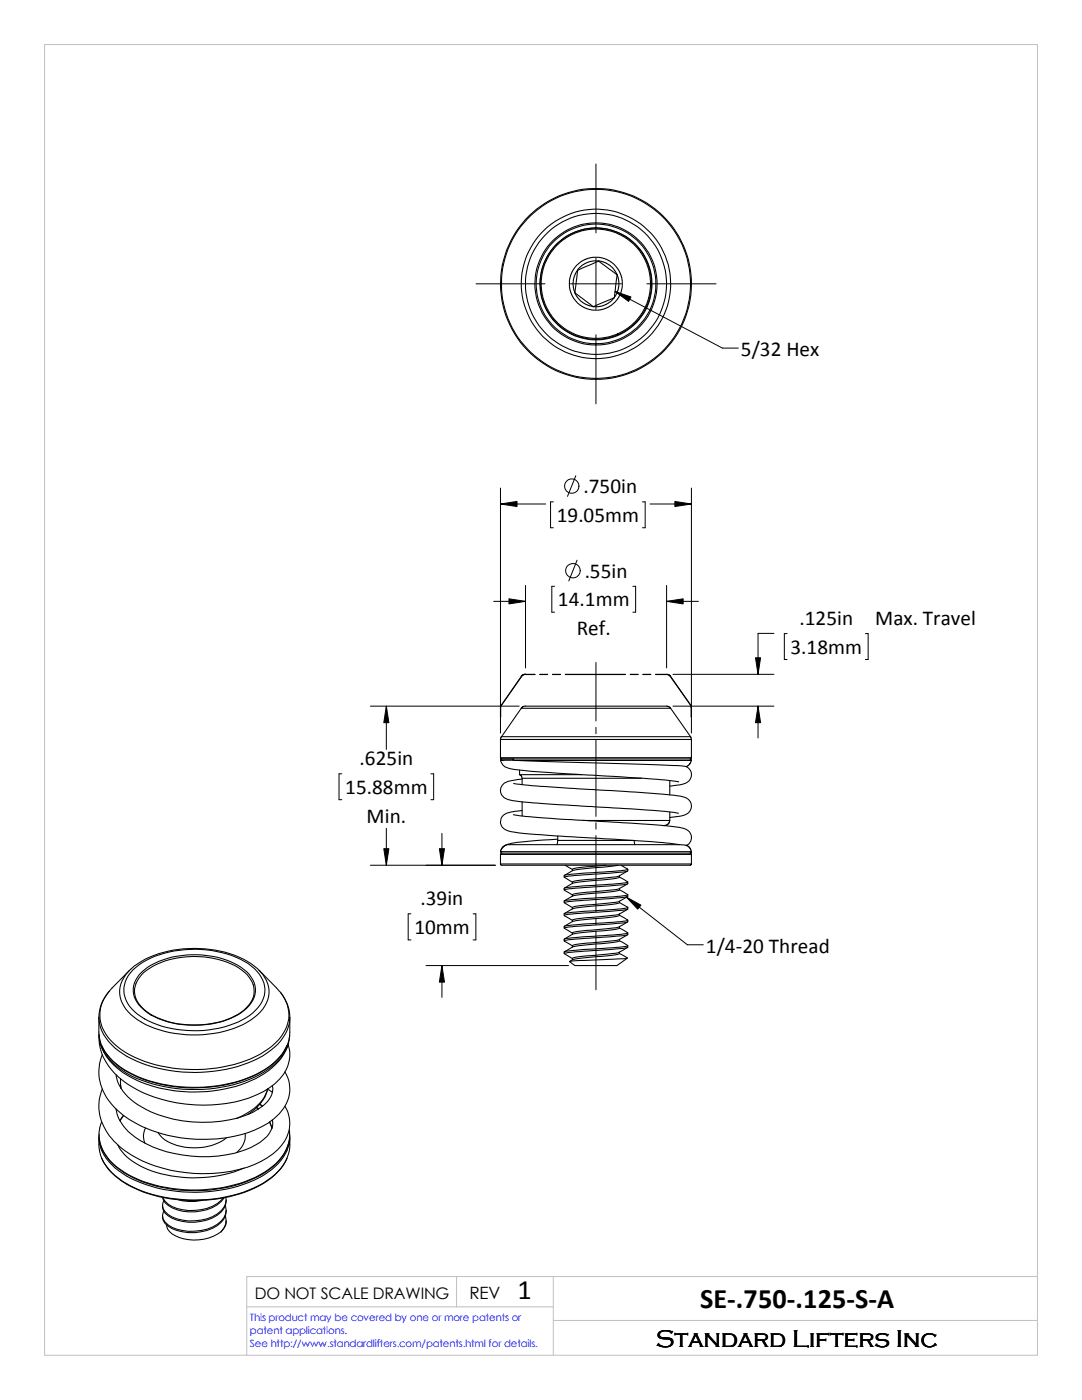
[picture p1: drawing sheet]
<svg xmlns="http://www.w3.org/2000/svg" width="216mm" height="279mm" viewBox="0 0 216 279" stroke-linecap="round" stroke-linejoin="round" font-family="sans-serif">
<path d="M8.9 8.9h198.1v261.6h-198.1zM91.1 254.8v6M110.4 254.8v15.7M207 254.8h-157.8v15.7M49.2 260.8h61.2M110.4 263.5h96.6" fill="none" stroke="#c0c0c0" stroke-width=".2"/>
<g fill="none" stroke="#000" stroke-width=".21">
<path d="M100.2 53h.1M114.7 58.5l3.7 2.7M114.7 58.5l.4 .6 .8 1 .9 .6 1.6 .5M115.3 53.9l-.6 4.6M115.3 53.9l-.5 .7-.4 1.4v1.3l.3 1.1M119.5 52.1l3.6 2.8M119.5 52.1l1.1 .3 1.2 .6 .7 .8 .6 1.1M119.5 52.1h-1.1l-1.2 .3-1 .5-1 1M119.5 52.1l-4.2 1.8M122.6 59.4l-.7 .8-.9 .5-1.1 .4-1.5 .1M122.6 59.4l-4.2 1.8M123.1 54.9l-.5 4.5"/>
<path d="M123.1 54.8l.3 1 .1 1.3-.3 1.2-.6 1.1M123.2 66.6l-1.7 .6-2 .3-2.1-.1-2.6-.6-2.1-1.2-1.4-1.1-1.6-1.9-.9-1.8-.5-1.5-.3-2 .1-2.2 .7-2.6 1.1-2.1 1.1-1.3 1.9-1.6 1.8-1 1.5-.5 2-.3 2.2 .1 2.6 .7 2.1 1.1 1.3 1.1 1.7 2 .9 1.8 .5 1.5 .3 2-.1 2.1-.7 2.6-1.1 2.1-1.1 1.4-1.4 1.2-2.2 1.3M123.2 66.8l1.5-.7 1-.7 1.4-1.3 .9-1.1 1.2-2.1 .6-2.5a9.3 9.3 0 0 0 0-3.8l-.6-2.2-.5-1-1.1-1.6-1.2-1.4-1.1-.9-1.8-1-1.7-.6-1.2-.2a9.3 9.3 0 0 0-3.7 0l-2.3 .7-.9 .4-1.6 1.1-1.4 1.2-.9 1.1-1 1.8-.6 1.8-.3 1.1a9.3 9.3 0 0 0 .1 3.7l.6 2.3 .5 .9 1.1 1.7 1.2 1.4 1.1 .8 1.8 1 1.7 .7 1.1 .2a9.3 9.3 0 0 0 3.8-.1l2.4-.7M104.9 134.5l-.4 .1-.5 .3-3.9 5.8M104.9 134.6h1.8h-1.9l-.6 .2-4.1 5.9M107.7 134.6h1.6zM110.3 134.6h1.5zM112.8 134.6h12zM125.8 134.6h1.5zM128.3 134.6h1.5zM133.8 135l4 5.7 .1 .5M133.8 135l-.5-.4h-2.4h2.4l.5 .4"/>
<path d="M99.9 151.2l.2 .3h37.6M99.9 151.2h38.1M99.9 147.6v3.6M99.9 147.6h38.1M99.9 151.8a2.32 2.32 0 0 0 2.4 1.7l3.6 .4 15.5 1a147.7 147.7 0 0 1 13.6 1.1h.4M99.9 151.8h.1M100 140.6l-.1 .3v2.1v-2.1l.2-.3M100.1 147l-.2 .6M102.3 151.7l-2.4 .1M102.3 151.7l.9 .1M102.3 151.7l.2-.2h-2.5l-.1 .2M102.5 156.3a308.8 308.8 0 0 0 22.2 1.6 74.9 74.9 0 0 1 12 1.2 1.85 1.85 0 0 1 1.3 1.9 1.85 1.85 0 0 1-1.6 1.7l-2.8 .5"/>
<path d="M103.2 151.8l30.4 .9a9.3 9.3 0 0 1 3.6 .4 1.88 1.88 0 0 1 .7 2.1 1.88 1.88 0 0 1-1.8 1.3l-2.5 .4M103.7 154.6l.3 .2 .2 .5M103.7 153.7v.9M103.7 154.6h12.3M104 141.4l.6-.5h28.6l.6 .5M104 141.4h29.8M104 141.4l-3.9 5.6M104.2 155.5h-.1a6.3 6.3 0 0 0-3.7 1 1.93 1.93 0 0 0-.3 2.1 1.93 1.93 0 0 0 1.8 1.1 280.1 280.1 0 0 0 21.7 1.6 105.8 105.8 0 0 1 11.8 1M104.2 155.3h23.8M104.2 155.3v1.3M133.6 155.8v2.8M133.8 141.4l4 5.6h-37.7"/>
<path d="M137.7 151.4l.3 .4h-34.8M137.8 147l.2 .6M137.9 151.7l-.2 .7-.8 .6M137.9 141.2v1.8l.1-1.8M138 151.2l-.3 .3M138 147.6v3.6M99.9 172.4l.2 .3h37.6l.3-.3M99.9 172.4h38.1M99.9 170.5v1.9M99.9 170.5h38.1M99.9 170h.1M99.9 170v.1l.3 .2"/>
<path d="M99.9 169.9v.1M102.4 162.6a362.5 362.5 0 0 0 24.4 1.7l7.9 .7a3.7 3.7 0 0 1 3.1 1.3 1.77 1.77 0 0 1-.9 2.5M104.2 161.8a7.8 7.8 0 0 0-3.7 .9 1.83 1.83 0 0 0-.5 1.9 1.83 1.83 0 0 0 1.5 1.3l4.4 .6 14.5 .9a148.3 148.3 0 0 1 15 1.2M104.2 160v2.9M111.3 167.5a47.1 47.1 0 0 0-10.3 1.1l-.6 .4-.3 .5M111.3 167.7l-.1 .9M111.3 167.7h15.2l.2 .9M111.3 166.8v.9M112.6 177.7l1.6 .9M112.8 172.7l1.4 .8M114.2 178.6l.1 .2-1.7 1M114.2 176v.3"/>
<path d="M114.3 176.3l-1.7 .9M114.3 173.7l-1.7 1M116.3 163.7h17.3M120.9 172.7l-1.9 .1a16.1 16.1 0 0 0-4.8 .7v.3M123.3 172.7l-9 1M123.6 175l1.7 1a10.1 10.1 0 0 1-3.9 .5l-8.3 .6-.5 .1v.4M123.6 177.6l1.7 .9a10.1 10.1 0 0 1-3.9 .5l-8.3 .7-.5 .1v.3M123.6 177.6a17.3 17.3 0 0 1-5.5 .7l-3.8 .5M123.6 175a17.3 17.3 0 0 1-5.5 .8l-3.8 .5M123.6 174.8v.2M123.6 177.3v.3M123.6 179.9v.2"/>
<path d="M123.9 172.7l1.4 .7a10.1 10.1 0 0 1-3.9 .5l-8.3 .7-.5 .1v.3M125.2 173.8l-1.9 1.1-4.3 .5a16.1 16.1 0 0 0-4.8 .6M125.2 176.4l-1.9 1.1-4.3 .4a16.1 16.1 0 0 0-4.8 .7M125.2 178.9l-1.9 1.1-4.3 .5a16.1 16.1 0 0 0-4.8 .6v.3l-1.6 .9M125.3 178.6v.3l-.9 .2-7.8 .6a11 11 0 0 0-4 .5l1.6 .9M125.3 173.5v.3l-.9 .2-7.8 .6a11 11 0 0 0-4 .5l1.6 1M125.3 176v.4l-.9 .2-7.8 .5a11 11 0 0 0-4 .5v.1M133.6 163.7l-.1 .6-.3 .3-1 .2M133.6 162.1v1.6M135.6 168.6l1.3 .1M135.6 168.6h-34.4l-1 .5-.3 .8M136.9 168.7l.7 .4 .4 .9h-38.1"/>
<path d="M137.7 170.3h-37.6l-.2 .2M137.7 170.3l.3 .2M137.9 170l-.2 .3M138 170.5v1.9M21.8 197.9a7.9 7.9 0 0 0-2.1 5.1M25.8 193.7a5.7 5.7 0 0 0 .4 8.8 18.7 18.7 0 0 0 12 4 20.4 20.4 0 0 0 12.6-3.5 5.8 5.8 0 0 0 2.4-7.3l-.7-1.2-.8-.8M25.8 193.7l-3.4 3.4a7.2 7.2 0 0 0 .3 11.2 22.4 22.4 0 0 0 13.1 5 29.1 29.1 0 0 0 16.1-2.9 10.4 10.4 0 0 0 5.7-7 7.8 7.8 0 0 0-2.4-6.3l-3.5-3.4M26.1 193.4l-.3 .3M26.1 193.4a19.1 19.1 0 0 1 13.7-4.1 17.8 17.8 0 0 1 11.9 4.4M26.5 193.5a16.9 16.9 0 0 1 11.5-4 19.5 19.5 0 0 1 12.1 3.3 5.7 5.7 0 0 1 2.4 6.5 9.4 9.4 0 0 1-5.8 5 22.4 22.4 0 0 1-17.9-1 6.8 6.8 0 0 1-4.1-6.2l.1-.6a5.8 5.8 0 0 1 1.7-3zM27.1 199.1a8.9 8.9 0 0 0 5.9 4.6 19.3 19.3 0 0 0 14.6-1.3l1.6-1.3 .8-1 .4-.8M27.1 199.1a4.9 4.9 0 0 1 2.1-5.4 17.9 17.9 0 0 1 15.2-2 9.3 9.3 0 0 1 6 4.4l.3 1.8-.3 1.4"/>
<path d="M27.8 194.5a14.2 14.2 0 0 1 9.5-3.9 16.5 16.5 0 0 1 12 3.4 4.7 4.7 0 0 1-.6 7.7 17.7 17.7 0 0 1-13.4 2.6 12.3 12.3 0 0 1-7.9-4.1 4.4 4.4 0 0 1 .4-5.7zM56 198.1a7.9 7.9 0 0 1 1.8 4.9M112.6 190.3l1.6 1M112.6 187.8l1.6 1M112.6 182.8l1.6 .9M114.3 189l-1.7 .9M114.3 186.4l-1.7 1M114.3 183.9l-1.7 1M114.3 191.5l-.7 .4 11.6-.7-2.1 1.5h-8.4l-1-.8M123.6 180.1l1.7 1M123.6 182.7l1.7 .9a10.1 10.1 0 0 1-3.9 .5l-8.3 .6-.5 .2v.3M123.6 185.2l1.7 .9a10.1 10.1 0 0 1-3.9 .5l-8.3 .7-.5 .1v.3"/>
<path d="M123.6 187.7l1.7 1a10.1 10.1 0 0 1-3.9 .5l-8.3 .6-.5 .1v.4M123.6 190.3l1.6 .9M123.6 190.3a17.3 17.3 0 0 1-5.5 .7l-3.8 .5M123.6 187.7a17.3 17.3 0 0 1-5.5 .8l-3.8 .5M123.6 185.2a17.3 17.3 0 0 1-5.5 .7l-3.8 .5M123.6 182.7a17.3 17.3 0 0 1-5.5 .7l-3.8 .5M123.6 180.1a17.3 17.3 0 0 1-5.5 .7l-3.8 .6M123.6 182.4v.3M123.6 185v.2M123.6 187.5v.2M123.6 190v.3M125.2 181.5l-1.9 1-4.3 .5a16.1 16.1 0 0 0-4.8 .6v.3"/>
<path d="M125.2 184l-1.9 1.1-4.3 .4a16.1 16.1 0 0 0-4.8 .7v.3M125.2 186.6l-1.9 1-4.3 .5a16.1 16.1 0 0 0-4.8 .6v.3M125.2 189.1l-1.9 1.1-4.3 .4a16.1 16.1 0 0 0-4.8 .7v.3M125.3 183.6v.4l-.9 .2-7.8 .5a11 11 0 0 0-4 .6l1.6 .9M125.3 188.7v.4l-.9 .2-7.8 .5a11 11 0 0 0-4 .5M125.3 186.2v.3l-.9 .2-7.8 .6a11 11 0 0 0-4 .5M125.3 181.1v.3l-.9 .3-7.8 .5a11 11 0 0 0-4 .5v.1M125.3 181.1a10.1 10.1 0 0 1-3.9 .5l-8.3 .6-.5 .1v.4M19.7 203a8.6 8.6 0 0 0 4 6.7 26.4 26.4 0 0 0 16.5 4.3 24.6 24.6 0 0 0 13.9-4.4 8.5 8.5 0 0 0 3.7-6.6M19.7 203v3a8.8 8.8 0 0 0 4.3 7 28 28 0 0 0 19.3 3.7 21.7 21.7 0 0 0 11.9-5.1 7.7 7.7 0 0 0 2.6-5.6v-3M19.8 206.4a11.1 11.1 0 0 0 5 9.5 28.7 28.7 0 0 0 23.5 3.6 14.9 14.9 0 0 0 8.3-5.1 6.6 6.6 0 0 0 .9-6M19.8 206.6a9.2 9.2 0 0 0 4.7 7.1 27.2 27.2 0 0 0 15.8 3.7 25.3 25.3 0 0 0 13.9-4.5 8.6 8.6 0 0 0 3.6-6.3"/>
<path d="M19.9 207.8a10.9 10.9 0 0 0 5.7 6.9 28.6 28.6 0 0 0 26.3 .1 11.1 11.1 0 0 0 5.7-6.8M20.3 208.7a13.6 13.6 0 0 0 7.9 6.6 30.7 30.7 0 0 0 23.2-1 11.6 11.6 0 0 0 5.8-5.6M20.4 210.5a9.8 9.8 0 0 0 3.2 11.2 23.8 23.8 0 0 0 13.9 5.5 26.1 26.1 0 0 0 15.9-3 8.7 8.7 0 0 0 4.3-5.8 6.6 6.6 0 0 0-.8-4.5M20.4 217.3a9.5 9.5 0 0 0 2.8 10.8 23.1 23.1 0 0 0 13.9 5.9 25.5 25.5 0 0 0 16.2-2.9 8.1 8.1 0 0 0 4.5-6.9l-.4-2.2-.5-1.2M23.2 214.5a8.8 8.8 0 0 0 5 6.4 25.7 25.7 0 0 0 22.3 1.1 7.3 7.3 0 0 0 3.7-3.6l.2-1v-.7M24 216.2l.1 1M24 216.2l.2 1.1M24 215.3v.9M53.4 217.3l1 .7M53.4 217.3a8.1 8.1 0 0 1-4 5.1M53.4 217.3a8.6 8.6 0 0 1-5 5.4l-1.2 .5M19.7 226.9a8.6 8.6 0 0 0 4 8.3 25.4 25.4 0 0 0 15.2 4.3 25.5 25.5 0 0 0 15.2-4.5 8.5 8.5 0 0 0 3.7-8.1"/>
<path d="M19.8 226.4a7.7 7.7 0 0 0 3.1 6.6 25.2 25.2 0 0 0 16 5 25.5 25.5 0 0 0 15.2-4.5 8.6 8.6 0 0 0 3.7-6.8v-.3M20.3 223.9a6.7 6.7 0 0 0-.4 3.6M20.3 231.2a13 13 0 0 0 7.3 6.3 30.2 30.2 0 0 0 24.1-.9 11.8 11.8 0 0 0 5.5-5.4M23.2 221.3a8.9 8.9 0 0 0 4.8 6.3 26.1 26.1 0 0 0 22 1.4 8.3 8.3 0 0 0 4.1-3.5l.3-.9v-1.1M23.5 228.5a11.1 11.1 0 0 0 6.9 5.2 26.9 26.9 0 0 0 18.3-.6M24.6 222.6l-.7 1M24.7 222.6l-.7 1.1M29 225.1a3.3 3.3 0 0 0-.1 3M31.5 226.1a7.3 7.3 0 0 0 5.3 2.8 11 11 0 0 0 8.4-1.8M32.5 239a2.77 2.77 0 0 0 1.8 2 9.5 9.5 0 0 0 9.8-1.2l.6-.7M32.6 239a4.3 4.3 0 0 0 3.8 2.4 8.6 8.6 0 0 0 8.1-2.3M35.6 239.4a10 10 0 0 0 4.8 .2"/>
<path d="M45 239a3.1 3.1 0 0 1-1.7 3.3 9.8 9.8 0 0 1-9.7 .1 2.01 2.01 0 0 1-.9-2.8M45.1 239.5a3.9 3.9 0 0 1-2.7 3.6 9.6 9.6 0 0 1-8.8-.4 2.23 2.23 0 0 1-1.2-2.2M48.9 226.2a4.2 4.2 0 0 1-1.7 3.8M51.2 221.1l.3 .3M51.3 221l.3 .3M51.8 220.4l.6 .4-.5-.4M53.8 223.9l.5 1.3-.5-1.3M57.7 227.5a10 10 0 0 1-5.4 6.9 29.9 29.9 0 0 1-25.8 .6 11.7 11.7 0 0 1-6.4-6.4l-.2-1.1M57.7 225.5a7.9 7.9 0 0 1-3.3 7.3 24.6 24.6 0 0 1-15 4.7 26.4 26.4 0 0 1-15.5-4.2 9.5 9.5 0 0 1-4-5.8M33.3 244.4a2.29 2.29 0 0 0 1.7 2.2 9.2 9.2 0 0 0 9.1-.8M45 242.7a2.82 2.82 0 0 1-.9 3.1M45 240.6a3.1 3.1 0 0 1-1.7 3.7 9.8 9.8 0 0 1-9.7 .2 2.01 2.01 0 0 1-.9-2.8"/>
<path d="M45.1 243.6l-.1 .9-.9 1.3M45.1 241.6a3.9 3.9 0 0 1-2.7 3.6 9.6 9.6 0 0 1-8.8-.5 2.23 2.23 0 0 1-1.2-2.1"/>
<circle cx="118.9" cy="56.6" r="5.3"/>
<circle cx="118.9" cy="56.6" r="11.9"/>
<circle cx="118.9" cy="56.7" r="18.9"/>
<circle cx="118.9" cy="56.6" r="19"/>
<circle cx="118.9" cy="56.6" r="12.2"/>
<circle cx="118.9" cy="56.7" r="11.2"/>
<circle cx="118.9" cy="56.7" r="14.9"/>
<circle cx="118.9" cy="56.7" r="14.1"/>
</g>
<g fill="none" stroke="#000" stroke-width=".2">
<path d="M118.9 32.7v13.8M95 56.6h13.8M113.8 56.6h10.2M118.9 51.6v10.1M122.7 58.2l3.2 1.1-.5 .9zM122.7 58.2l21.4 11.3h3.2M129.1 56.6h13.8M118.9 66.8v13.8M99.9 97.4v48.9M114.9 95l-1.7 4.1M138 97.4v48.9M99.9 100.6l3.3-.5v1z"/>
<path d="M99.9 100.6h9M101.6 119.5l3.3 .5-3.3 .5zM104.9 116.8v16.5M110.4 100.2h-.5v5.1h.5M110.7 117h-.6v5.2h.6M115.1 111.8l-1.6 4.2M126.3 117h.5v5.2h-.5M128.2 100.2h.5v5.1h-.5M129.7 100.6h8.3M133 116.8v16.5M134.7 100.1l3.3 .5-3.3 .5zM98.5 120h6.4"/>
<path d="M118.9 132.2v11.7M133 120l3.3-.5v1zM133 120h6.4M134.3 134.6h20.1M150.7 131.3h1.1l-.5 3.3zM154.4 126.4h-3.1v8.2M157.1 126.4h-.6v5.2h.6M172.7 126.4h.5v5.2h-.5M68.2 154.4h-.6v5.2h.6M73.9 140.9h29.7M77.1 140.9l.5 3.3h-1zM77.1 140.9v8.7"/>
<path d="M86 154.4h.5v5.2h-.5M118.9 145.2v1.2M118.9 147.7v15.2M134.3 140.9h20.1M151.3 140.9l.5 3.3h-1.1zM151.3 140.9v6.4M73.9 172.7h24.9M76.6 169.4h1l-.5 3.3zM77.1 165.3v7.4M87.7 169.4h1l-.5 3.3zM88.2 166.3v6.4M118.9 164.2v1.3"/>
<path d="M118.9 166.8v15.2M125 179l2.9 1.6-.6 .8zM125 179l12.2 9.6h3.1M82 182.4h-.6v5.2h.6M85 192.7h28.5M88.2 192.7l.5 3.3h-1zM88.2 192.7v6.4M94.4 182.4h.6v5.2h-.6M118.9 183.3v1.2M118.9 185.8v11.7"/>
<circle cx="114.1" cy="97" r="1.44"/>
<circle cx="114.3" cy="113.9" r="1.44"/>
</g>
<path d="M122.7 58.2l3.2 1.1-.5 .9zM99.9 100.6l3.3-.5v1zM134.7 100.1l3.3 .5-3.3 .5zM101.6 119.5l3.3 .5-3.3 .5zM133 120l3.3-.5v1zM150.7 131.3h1.1l-.5 3.3zM77.1 140.9l.5 3.3h-1zM151.3 140.9l.5 3.3h-1.1zM76.6 169.4h1l-.5 3.3zM87.7 169.4h1l-.5 3.3zM125 179l2.9 1.6-.6 .8zM88.2 192.7l.5 3.3h-1z" fill="#000"/>
<g font-size="5.6">
<text x="103.3" y="259.2">1</text>
<text x="139.7" y="261.1">SE-.750-.125-S-A</text>
</g>
<text font-size="4.9" x="130.9" y="268.7">Standard Lifters Inc</text>
<g font-size="4.2">
<text x="147.8" y="71">5/32 Hex</text>
<text x="116.4" y="98.5">.750in</text>
<text x="111.1" y="104.2">19.05mm</text>
<text x="116.7" y="115.3">.55in</text>
<text x="111.3" y="121">14.1mm</text>
<text x="159.5" y="124.8">.125in</text>
<text x="174.6" y="124.7">Max. Travel</text>
<text x="115.1" y="126.7">Ref.</text>
<text x="157.7" y="130.5">3.18mm</text>
<text x="71.8" y="152.7">.625in</text>
<text x="68.9" y="158.5">15.88mm</text>
<text x="73.2" y="164.2">Min.</text>
<text x="83.9" y="180.7">.39in</text>
<text x="82.7" y="186.4">10mm</text>
<text x="140.8" y="190.2">1/4-20 Thread</text>
</g>
<text font-size="3.4" x="93.7" y="259.2">REV</text>
<text font-size="3.2" x="50.8" y="259.2">DO NOT SCALE DRAWING</text>
<g font-size="2" fill="#00f">
<text x="49.9" y="263.7">This product may be covered by one or more patents or</text>
<text x="49.9" y="266.2">patent applications.</text>
<text x="49.9" y="268.7">See http://www.standardlifters.com/patents.html for details.</text>
</g>
</svg>
